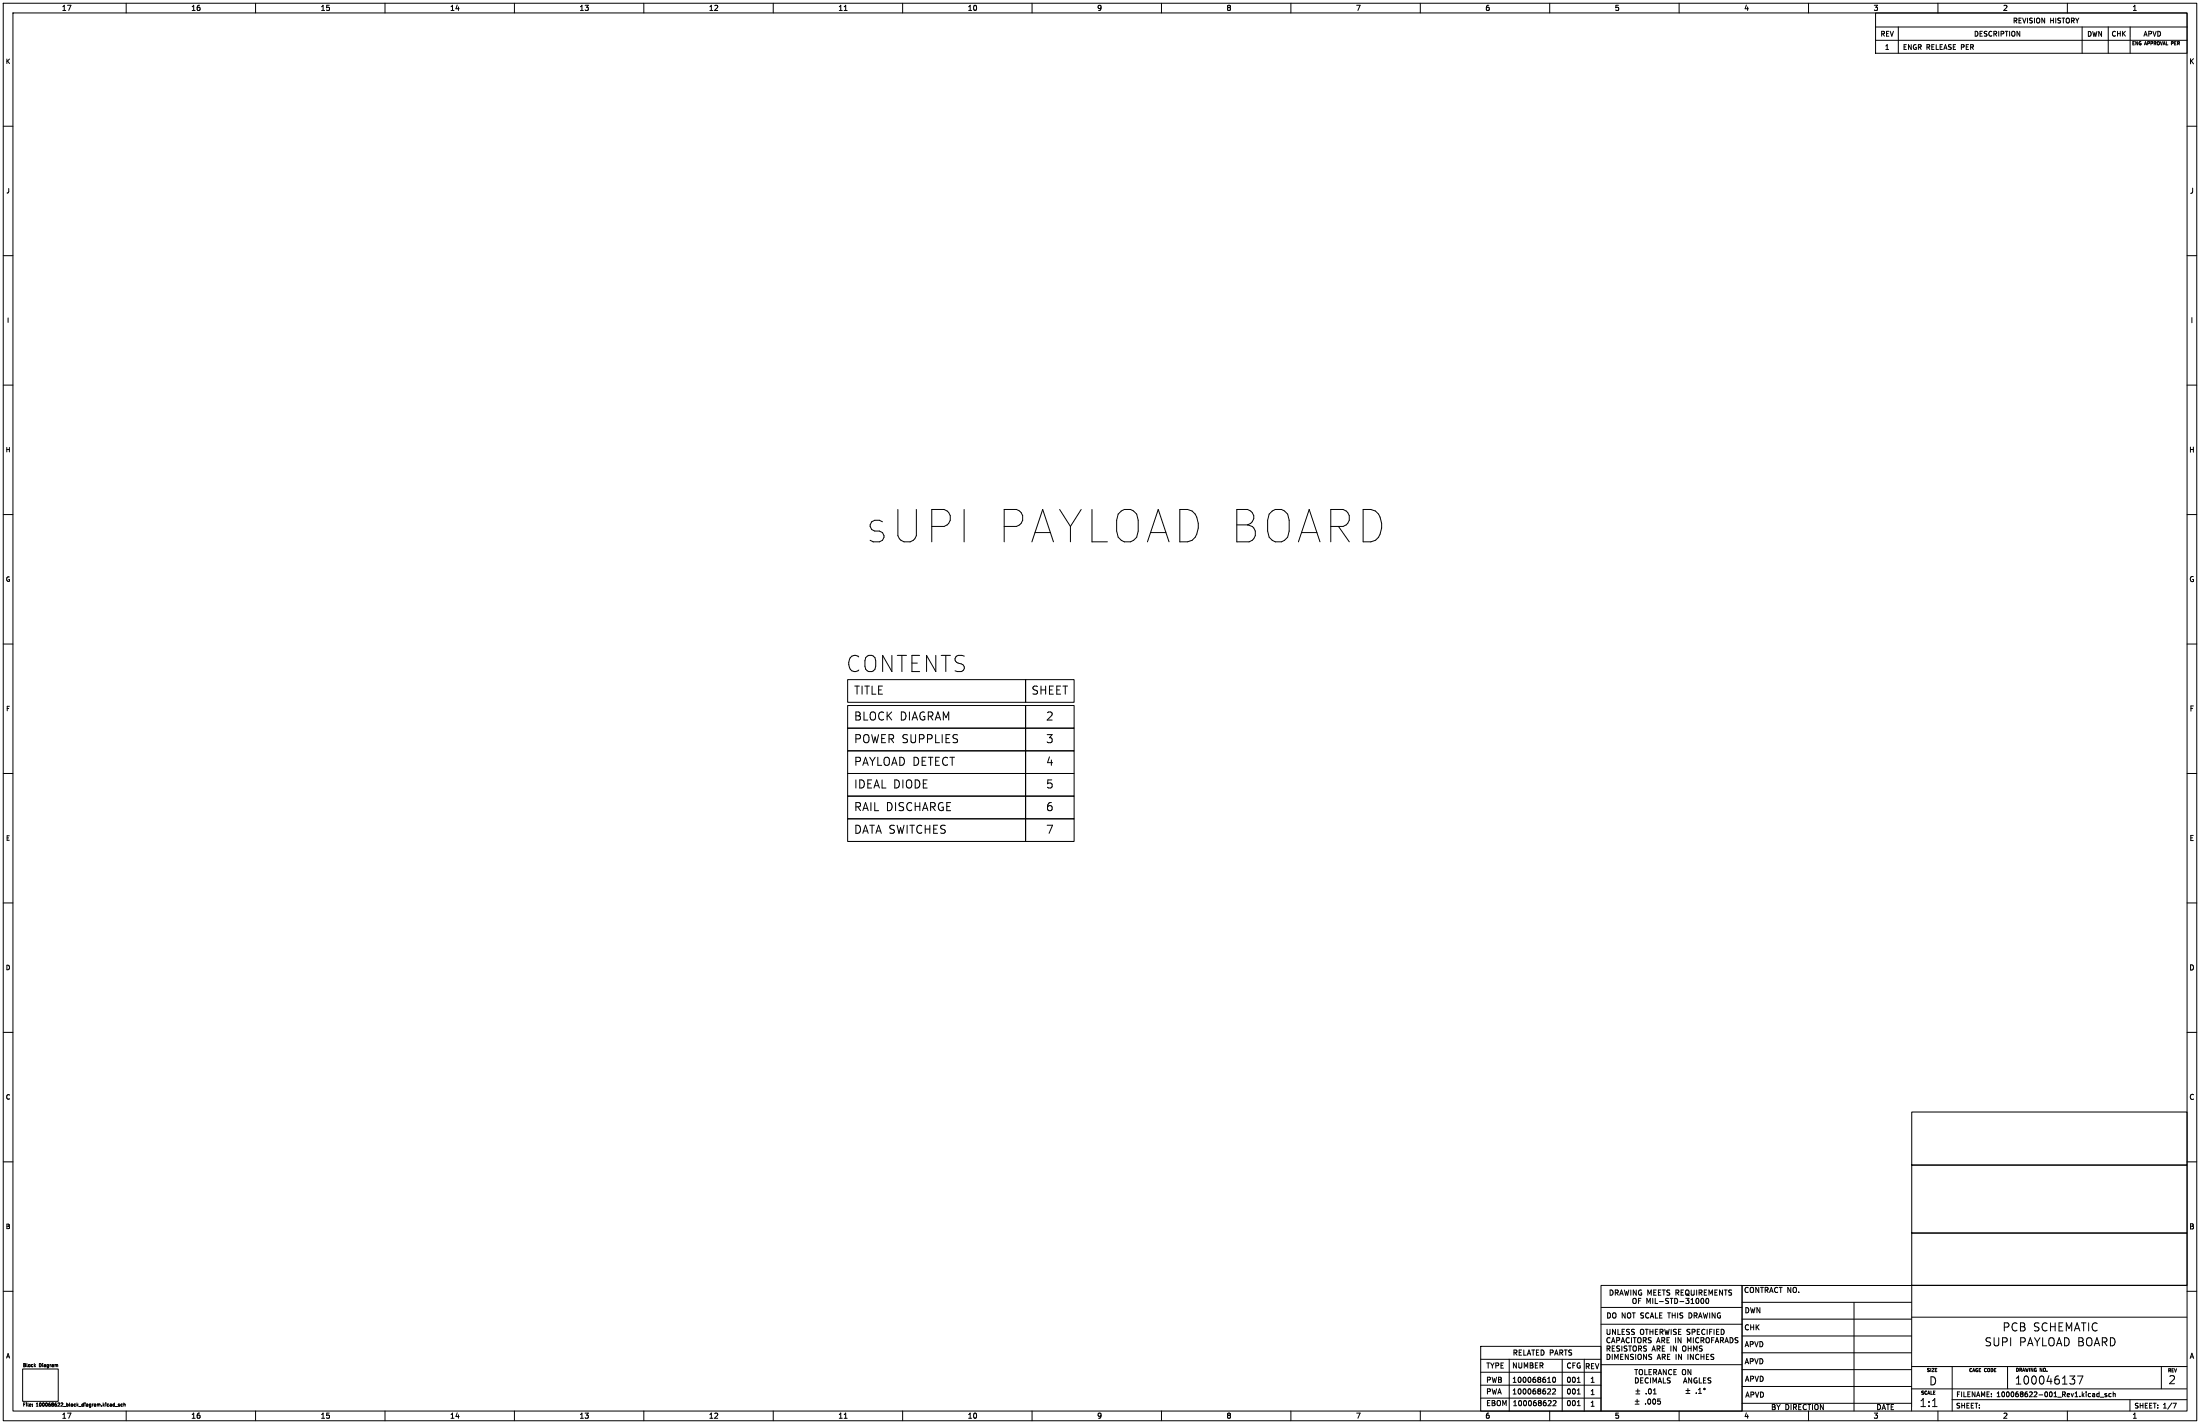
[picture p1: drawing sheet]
<svg xmlns="http://www.w3.org/2000/svg" width="864mm" height="559mm" viewBox="0 0 864 559" stroke-linecap="round" stroke-linejoin="round" font-family="sans-serif">
<g fill="none" stroke="#000" stroke-width=".39">
<path d="M1.3 1.3h861v556.2h-861zM5.1 5.1h853.4v548.6h-853.4zM49.5 1.3v3.8M100.3 1.3v3.8M151.1 1.3v3.8M201.9 1.3v3.8M252.7 1.3v3.8M303.5 1.3v3.8M331.4 4.1h1.1M354.3 1.3v3.8M405.1 1.3v3.8M455.9 1.3v3.8"/>
<path d="M506.7 1.3v3.8M557.5 1.3v3.8M608.3 1.3v3.8M659.1 1.3v3.8M709.9 1.3v3.8M736.2 5.1h122.3v15.8h-122.3zM736.2 10.6h122.3M736.3 15.8h122.2M745.2 10.6v10.3M760.7 1.3v3.8M811.5 1.3v3.8M817.3 10.6v10.3"/>
<path d="M827.6 10.6v10.3M836.2 10.6v10.3M1.3 49.5h3.8M858.5 49.5h3.8M1.3 100.3h3.8M858.5 100.3h3.8M1.3 151.1h3.8M858.5 151.1h3.8M1.3 201.9h3.8M858.5 201.9h3.8M1.3 252.7h3.8M858.5 252.7h3.8"/>
<path d="M332.7 266.7h69.9v8.9h-69.9zM332.7 276.9h69.9v8.9h-69.9zM402.6 276.9h19v8.9h-19zM402.6 266.7h19v8.9h-19zM332.7 294.6h69.9v8.9h-69.9zM332.7 285.8h69.9v8.8h-69.9zM402.6 294.6h19v8.9h-19zM402.6 285.8h19v8.8h-19zM1.3 303.5h3.8M332.7 303.5h69.9v8.9h-69.9zM332.7 312.4h69.9v8.9h-69.9zM402.6 312.4h19v8.9h-19z"/>
<path d="M402.6 303.5h19v8.9h-19zM858.5 303.5h3.8M332.7 321.3h69.9v8.9h-69.9zM402.6 321.3h19v8.9h-19zM1.3 354.3h3.8M858.5 354.3h3.8M1.3 405.1h3.8M858.5 405.1h3.8M750.4 436.4h108.1v20.8h-108.1zM1.3 455.9h3.8M750.4 457.2h108.1v26.7h-108.1zM858.5 455.9h3.8"/>
<path d="M750.4 483.9h108.1v20.5h-108.1zM1.3 506.7h3.8M628.5 504.4h55.3v49.4h-55.3zM628.5 519.7h55.3M628.6 513.1h55.2M631.1 515.2a1.03 1.03 0 0 1 1.1 1 1.03 1.03 0 0 1-1.1 1zM632 506.2a1.03 1.03 0 0 1 1.2 1 1.03 1.03 0 0 1-1.2 1.1zM633.3 515.3l.6-.1 .4 .3 .1 1-.5 .7-.8-.3-.1-1zM634.1 507.3l.9-.1 .1-.8-1-.2v2.1M634.6 507.3l.6 1M635.8 508.3l.7-2.1 .7 2.1M636 507.7h1"/>
<path d="M637.7 506.2l.4 2.1 .4-1.5 .4 1.5 .5-2.1M640.2 506.2v2.1M641.2 509.6l.6-.1 .4 .3 .1 1-.5 .7-.8-.3-.1-1zM642.3 506.2v2.1l-1.2-2.1v2.1M643.2 510.5h.6M644.1 509.5h-.9v2M644.3 506.3a.92 .92 0 0 0-1.1 1 .92 .92 0 0 0 1.2 .8v-.7h-.4M646.5 511.5v-2l.6 1.4 .7-1.4v2M646.8 508.3v-2.1l.7 1.5 .7-1.5v2.1M648.8 509.5v2M649.2 507.2h.6M649.7 509.5v2h1"/>
<path d="M650.1 506.2h-.9v2.1h.9M651 507.2h.7M651.4 510.8h1.5M652 506.2h-1v2.1h1M652.6 506.2h1.1M653.1 506.2v2.1M655 509.6l-1.1 .1a.85 .85 0 0 0 1 1.1l-.1 .6h-1M655.5 506.3l-1.1 .1a.85 .85 0 0 0 1 1.1l-.1 .7h-1M655.6 509.5h1.1M656.1 509.5v2M657.4 509.5a1.03 1.03 0 0 1 1.2 1 1.03 1.03 0 0 1-1.2 1zM657.9 507.3l.9-.1 .1-.8-1-.2v2.1"/>
<path d="M658.4 507.3l.6 1M659.4 510.8h1.6M659.9 507.2h.7M660.9 506.2h-1v2.1h1M661.7 509.5h1.3l-.7 .8 .6 .2v.8h-1.2M661.9 506.3l.6-.1 .4 .3 .1 1.1-.5 .7-.8-.3v-1.1zM662 507.8l1.1 .6M663.8 511.5h1.1M663.8 510.1l.6-.6v2M663.9 506.2v1.7l.4 .4 .7-.4v-1.7M666 509.6l.2-.1a.99 .99 0 0 1 .7 1 .99 .99 0 0 1-.9 .9l-.3-.6zM666 506.2v2.1"/>
<path d="M667 507.3l.9-.1 .1-.8-1-.2v2.1M667.5 507.3l.6 1M667.9 509.6l.2-.1a.99 .99 0 0 1 .8 1 .99 .99 0 0 1-1 .9l-.2-.6zM669 507.2h.7M669.9 509.6l.2-.1a.99 .99 0 0 1 .7 1 .99 .99 0 0 1-.9 .9l-.3-.6zM670 506.2h-1v2.1h1M670.8 508.3v-2.1l.7 1.5 .7-1.5v2.1M673.2 507.2h.6M674.1 506.2h-.9v2.1M676.2 506.2v2.1l-1.2-2.1v2.1M676.8 506.2h1.2M677.4 506.2v2.1"/>
<path d="M679.7 506.3l-.7-.1-.4 .4 .2 .5 .6 .2M683.8 517.7h66.6M683.8 511.1h66.6M683.8 504.5v49.2M685.3 513.1a1.03 1.03 0 0 1 1.2 1.1 1.03 1.03 0 0 1-1.2 1zM686.2 505.4a.9 .9 0 0 0-1.2 .8 .9 .9 0 0 0 1.2 .8M687.2 513.1l.4 2.1 .4-1.5 .4 1.5 .5-2.1M687.3 505.3l.6-.1 .4 .3 .1 1-.5 .7-.8-.3-.1-1zM690.4 505.2v2l-1.2-2v2M690.8 513.1v2.1l-1.1-2.1v2.1M691.1 505.2h1.1M691.6 505.2v2"/>
<path d="M692.9 506.2h1l.1-.8-1.1-.2v2M693.4 506.2l.7 1M694.6 507.2l.7-2 .7 2M694.8 506.6h1M697.8 505.4a.9 .9 0 0 0-1.2 .8 .9 .9 0 0 0 1.2 .8M698.4 505.2h1.2M699 505.2v2M703 505.2v2l-1.2-2v2M703.9 505.5l.4-.3 .8 .3 .1 1-.3 .6-.6 .1-.4-.3zM706.1 507v.2M727.8 511.1v42.6M750.4 504.4v49.3"/>
<path d="M750.5 516.9h107.9M858.5 504.4h-174.7M858.5 506.7h3.8M8.9 537.2h14v12.7h-14zM9.3 535.1l.7 .2-.2 1h-.5zM9.3 535.7h.4M10.6 535.1l.1 1.2M11.2 535.6h.6l-.1 .7-.5-.1zM12.9 535.5l-.6 .2 .1 .6h.5M13.5 535.1v1.2M13.6 535.9l.3 .4M13.9 535.5l-.4 .5"/>
<path d="M22.3 535.5l.4 .2v.6M581.2 528.3h47.3v25.5h-47.3zM581.2 538.5h47.3M581.2 533.4h47.3M592.4 533.4v20.3M613.2 533.4v20.3M621.9 533.4v20.3M628.5 535.5h55.2M630.8 521.6v1.7l.4 .4 .8-.4v-1.7M630.8 531.5a1.03 1.03 0 0 1 1.2 1 1.03 1.03 0 0 1-1.2 1zM630.8 528.2v2M631.3 529.2l.7 1"/>
<path d="M632 525.1a.82 .82 0 0 0-1 0 .82 .82 0 0 0-.2 1M632.6 526.9l.7-2 .6 2M632.9 528.2v2h.9M632.9 531.5v2M633.8 533.5v-2l.7 1.4 .7-1.4v2M634.1 521.6v2.1l-1.1-2.1v2.1M635.1 521.6v2.1h1M635.4 526l.4-.4-.1-.5-1.1-.2v2M635.8 529.8l-.4 .4-.8-.1M636.2 532.4h.6M636.4 526.9l.6-2 .7 2M636.7 528.2v2"/>
<path d="M636.8 522.6h.6M637.1 531.5h-.9v2h.9M637.7 521.6h-.9v2.1h.9M638.7 529.8l-.4 .4-.8-.1M639.2 531.5v2l-1.2-2v2M639.6 525.1a.82 .82 0 0 0-1.1 0 .82 .82 0 0 0-.2 1M639.7 521.7l-1.1 .1a.85 .85 0 0 0 1 1.1l-.1 .7h-1M639.8 528.2v2M640.4 524.9v2M641.1 524.9h1.2M641.1 529.9l.4 .3 .8-.3M641.2 531.5l-1.1 .1a.85 .85 0 0 0 1 1.1l-.1 .7h-1"/>
<path d="M641.6 521.7l-1.1 .1a.85 .85 0 0 0 1 1.1l-.1 .7h-1M641.7 524.9v2M641.7 537.4h1.2M642.1 531.5v2M642.3 537.4v2.1M642.9 525.2l.4-.3 .8 .3 .1 1.1-.3 .5-.6 .1-.4-.3zM643 531.7l.4-.2 .8 .2 .1 1.1-.3 .6-.6 .1-.4-.3zM643.2 529.2l1-.1 .1-.7-1.1-.2v2M643.4 538.8l.1-1.1 .4-.3 .8 .3 .1 1.1M643.7 529.2l.7 1M644 521.9l.4-.3 .8 .3 .1 1.1-.3 .6-.6 .1-.4-.3zM645.1 526l.9-.1 .1-.8-1-.2v2"/>
<path d="M645.6 526l.6 .9M645.7 537.4v2.1M645.8 521.6h1.2M646.3 528.3l-1 .1a.85 .85 0 0 0 .9 1l-.1 .7h-.9M646.3 531.5v2l-1.1-2v2M646.4 521.6v2.1M647.3 538.4h.7M647.7 522.6h1.1M647.7 521.6v2.1M648.2 525l-1.1 .1a.85 .85 0 0 0 1 1.1l-.1 .6h-1M648.3 537.4h-1v2.1M648.4 531.5l-1.1 .1a.85 .85 0 0 0 1 1.1l-.1 .7h-1"/>
<path d="M648.5 530.2l.6-2 .7 2M648.7 529.6h.9M648.8 521.6v2.1M649.8 522.6h.7M649.9 538.5l.4-.4-.1-.5-1.1-.2v2.1M650.3 526.9l.7-2 .7 2M650.5 529.2l1-.1 .1-.7-1.1-.2v2M650.5 526.4h1M650.5 533.5l.7-2 .6 2M650.7 532.9h1M650.8 521.6h-1v2.1h1M650.9 539.5l.7-2.1 .6 2.1"/>
<path d="M651 529.2l.7 1M651.7 522.7l.9-.1 .1-.8-1-.2v2.1M652.1 522.7l.7 1M652.3 526l1-.1 .1-.8-1.1-.2v2M652.5 532.5l1-.1 .1-.8-1.1-.1v2M652.5 529.1h.7M652.8 526l.7 .9M653 532.5l.7 1M653.5 521.6l.5 2.1 .4-1.5 .3 1.5 .5-2.1M653.5 528.2h-1v2h1M654.1 537.4v2.1l-1.2-2.1v2.1M654.4 525.9h.6"/>
<path d="M654.6 532.4h.6M655.3 524.9h-.9v2h.9M655.5 531.5h-.9v2h.9M655.9 528.2v2M656 521.6v2.1M656.2 537.6a.82 .82 0 0 0-1 0 .82 .82 0 0 0-.2 1M657.1 538.4h.7M657.7 524.9v2M657.9 531.5v2M658 521.7l-1 .1a.85 .85 0 0 0 .9 1.1l-.1 .7h-.9M658 528.2v2l-1.1-2v2M658 537.4h-.9v2.1"/>
<path d="M658.9 522.6h.7M659.9 524.9v2l-1.2-2v2M659.9 521.6h-1v2.1h1M660.1 531.5v2l-1.2-2v2M660.4 538.8l.1-1.1 .4-.3 .7 .3 .1 1.1M660.7 528.3l.6-.1 .4 .3 .1 1-.5 .7-.7-.3-.1-1zM662.4 526.9v-2l.7 1.5 .6-1.5v2M662.6 531.5v2M662.7 529.1h1.1M662.7 528.2v2M663.4 521.7l-1.1 .1a.85 .85 0 0 0 1 1.1l-.1 .7h-1M663.8 537.4v2.1l-1.2-2.1v2.1"/>
<path d="M663.8 528.2v2M664.2 522.7l1-.1 .1-.8-1.1-.2v2.1M664.7 524.9v2M664.7 531.5v2l-1.1-2v2M664.8 530.2v-2l.7 1.4 .7-1.4v2M666.3 522.6h.6M666.8 531.6a.9 .9 0 0 0-1.2 .9 .9 .9 0 0 0 1.2 .8M666.8 525.1a.9 .9 0 0 0-1.2 .8 .9 .9 0 0 0 1.2 .8M667.2 521.6h-.9v2.1h.9M667.7 526l1-.1 .1-.8-1.1-.2v2M667.7 531.5v2M667.7 532.4h1.2"/>
<path d="M668.2 528.3l-1.1 .1a.85 .85 0 0 0 1 1l-.1 .7h-1M668.2 526l.7 .9M668.9 531.5v2M669.3 521.8a.9 .9 0 0 0-1.3 .9 .9 .9 0 0 0 1.3 .8M669.8 532.4h.7M669.9 525l.6-.1 .4 .3 .1 1.1-.5 .6-.8-.3v-1zM670.1 521.6v2.1M670.8 531.5h-1v2h1M671.1 522.6h.7M671.9 525.9h.7M672.1 521.6h-1v2.1M672.7 531.5l-1 .1a.85 .85 0 0 0 1 1.1l-.1 .7h-1"/>
<path d="M672.8 521.6v2.1M672.8 524.9h-.9v2M673.3 526.9l.7-2 .7 2M673.5 526.4h1M673.8 522.6h.7M674.8 521.6h-1v2.1h1M675.4 526l.9-.1 .1-.8-1-.2v2M675.7 521.6a1.03 1.03 0 0 1 1.1 1.1 1.03 1.03 0 0 1-1.1 1zM675.8 526l.7 .9M677.1 526.9l.7-2 .7 2M677.3 526.4h1M679.1 524.9a1.03 1.03 0 0 1 1.2 1 1.03 1.03 0 0 1-1.2 1z"/>
<path d="M682.2 525l-1 .1a.85 .85 0 0 0 .9 1.1l-.1 .6h-.9M683.8 537.5h66.6M683.8 530.9h66.6M683.8 524.3h66.6M750.4 536.3h108M766.3 536.3v17.4M788.1 536.2v8.8M812.5 540h1.9l-1 1.2M815.5 540h2.1l-1.3 3.1M848.4 536.3v8.7M12.8 551.8h.1M12.7 551.7l.1 .1"/>
<path d="M12.7 551.2h.1M12.8 551.1l-.1 .1M44.3 551.6l.6 .2M44.9 550.5v1.3M44.9 551l-.6 .2M45.2 551.9h1M46.9 551l-.5 .2 .5 .6h-.5M48.1 551l-.6 .2 .1 .6h.5M48.6 551.1l.5-.1v.8M48.6 550.5v1.3M49.5 553.7v3.8M100.3 553.7v3.8"/>
<path d="M151.1 553.7v3.8M201.9 553.7v3.8M252.7 553.7v3.8M303.5 553.7v3.8M331.4 556.6h1.1M354.3 553.7v3.8M405.1 553.7v3.8M455.9 553.7v3.8M506.7 553.7v3.8M557.5 553.7v3.8M581.2 548.6h47.3M581.2 543.6h47.3"/>
<path d="M607.5 542.5h1.2M608.3 545l.4 .4-.1 .5-1.2 1.1h1.3M608.3 553.7v3.8M608.5 549.6l.4 .4-.1 .5-1.2 1.1h1.3M609.5 545.2l.7-.2 .4 .6-1.2 1.4h1.2M609.7 540.6l.3-.2a.99 .99 0 0 1 .7 1.1 .99 .99 0 0 1-.9 .9l-.3-.7zM609.7 549.8l.7-.2 .4 .6-1.2 1.4h1.2M619.2 547h1.1M619.2 551.6h1.1M619.2 542.5h1.1M641.9 549.9h1.5M641.9 551h1.5"/>
<path d="M642 540.7v2l1-.3M642.1 545.8h1.6M642.1 547h1.6M642.7 549.1v1.5M642.9 545.1v1.5M644 540.7v2h1M645.9 550.8v.2M646 542.4l.4 .3 .6-.2M647.1 549.1l.2-.1a.99 .99 0 0 1 .7 1 .99 .99 0 0 1-.9 .9l-.3-.7zM647.9 540.7v2M648.9 540.7v2M649 547h1.2"/>
<path d="M649 549.1l.2-.1a.99 .99 0 0 1 .8 1 .99 .99 0 0 1-1 .9l-.3-.7zM650.2 540.7v2M650.9 542.7l.7-2 .6 2M651.7 549h-.9l-.1 .9h1v.9h-1M652.9 540.7v2h1M655.6 542.3l-.4 .4-.7-.1M659.1 553.7v3.8M660.9 542.7l.6-2 .7 2M661.8 546.8h1.6M661.8 545.6h1.6M662.6 544.9v1.5M664 540.7v2l-1.1-2v2"/>
<path d="M665.3 540.8l-.3 .4M665.9 546.6v.2M666.2 541.9v.6l-.4 .2-.8-.5M666.7 546.8h1.2M666.7 545.4l.6-.6v2M667 540.7v2h1M668.7 540.7v2h1M671.6 542.3l-.4 .4-.8-.1M683.8 550.7h66.6M683.8 544.1h66.6M685.3 548.3l.7-2 .6 2M685.5 547.7h1"/>
<path d="M687.3 547.3l1-.1 .1-.7-1.1-.2v2M689.1 546.3l.6 2 .7-2M691.6 546.3h-.5v2h.5M709.9 553.7v3.8M750.4 545h108M758.6 552h1.8M760.7 553.7v3.8M766.3 549.3h92.1M811.5 553.7v3.8M814.1 541.3l.3 .5-.3 1.2M823.2 547.9l.8 .1M824 546.2v1.9"/>
<path d="M824 546.9l-.8 .1M824.4 548.3h1.5M827 546.9l-.5-.1-.2 .3 .7 .5v.4h-.7M828.7 546.9l-.5-.1-.4 .4 .2 .8h.7M829.5 547l.7-.1 .1 1.2M829.5 546.2v1.9M836.1 549.4v4.3M853 550.6h1.3l-.8 2"/>
<circle cx="669.1" cy="545.1" r=".28"/>
</g>
<text font-size="17.7" x="340.2" y="213.3">sUPI PAYLOAD BOARD</text>
<text font-size="8.8" x="332.4" y="264">CONTENTS</text>
<g font-size="4.4">
<text x="335.1" y="272.7">TITLE</text>
<text x="404.9" y="272.7">SHEET</text>
<text x="335.1" y="282.9">BLOCK DIAGRAM</text>
<text x="410.7" y="282.9">2</text>
<text x="335.1" y="291.8">POWER SUPPLIES</text>
<text x="410.7" y="291.8">3</text>
<text x="335.1" y="300.7">PAYLOAD DETECT</text>
<text x="410.7" y="300.7">4</text>
<text x="335.1" y="309.5">IDEAL DIODE</text>
<text x="410.7" y="309.5">5</text>
<text x="335.1" y="318.4">RAIL DISCHARGE</text>
<text x="410.7" y="318.4">6</text>
<text x="335.1" y="327.3">DATA SWITCHES</text>
<text x="410.7" y="327.3">7</text>
<text x="786" y="522.7">PCB SCHEMATIC</text>
<text x="779" y="528.6">SUPI</text>
<text x="792.4" y="528.6">PAYLOAD BOARD</text>
<text x="757.3" y="543.9">D</text>
<text x="790.7" y="543.6">100046137</text>
<text x="851.2" y="543.5">2</text>
<text x="753.3" y="552.4">1:1</text>
</g>
<g font-size="2.8">
<text x="24.1" y="4.5">17</text>
<text x="74.9" y="4.5">16</text>
<text x="125.7" y="4.5">15</text>
<text x="176.5" y="4.5">14</text>
<text x="227.3" y="4.5">13</text>
<text x="278.1" y="4.5">12</text>
<text x="328.9" y="4.5">11</text>
<text x="379.7" y="4.5">10</text>
<text x="430.5" y="4.5">9</text>
<text x="481.3" y="4.5">8</text>
<text x="532.1" y="4.5">7</text>
<text x="582.9" y="4.5">6</text>
<text x="633.7" y="4.5">5</text>
<text x="684.5" y="4.5">4</text>
<text x="735.3" y="4.5">3</text>
<text x="786.1" y="4.5">2</text>
<text x="836.9" y="4.5">1</text>
<text x="859.3" y="25.5">K</text>
<text x="859.5" y="76.3">J</text>
<text x="859.8" y="127.1">I</text>
<text x="859.3" y="177.9">H</text>
<text x="859.3" y="228.7">G</text>
<text x="859.5" y="279.5">F</text>
<text x="859.4" y="330.3">E</text>
<text x="859.3" y="381.1">D</text>
<text x="859.3" y="431.9">C</text>
<text x="859.3" y="482.7">B</text>
<text x="671.6" y="510.3">MIL-STD-</text>
<text x="636.4" y="517.6">NOT</text>
<text x="638.3" y="517.6">DO SCALE THIS DRAWING</text>
<text x="684.6" y="522.3">CHK</text>
<text x="593.7" y="532.2">RELATED PARTS</text>
<text x="630.2" y="529">UNLESS</text>
<text x="684.7" y="528.9">APVD</text>
<text x="794.5" y="529">ARE IN</text>
<text x="802.5" y="529">ARE</text>
<text x="806.7" y="529">INCHES</text>
<text x="859.5" y="533.5">A</text>
<text x="583.3" y="537.3">TYPE</text>
<text x="593.5" y="537.2">NUMBER</text>
<text x="614.8" y="537.3">CFG</text>
<text x="622.1" y="537.5">REV</text>
<text x="684.7" y="535.6">APVD</text>
<text x="583.3" y="542.9">PWB</text>
<text x="593.5" y="542.9">100068610</text>
<text x="614.8" y="542.9">001</text>
<text x="624.1" y="542.9">1</text>
<text x="641.4" y="541.5">TOLERANCE ON</text>
<text x="666.1" y="541.5">DECIMALS</text>
<text x="684.8" y="542.5">APVD</text>
<text x="687.6" y="541.5">AN</text>
<text x="583.3" y="547.4">PWA</text>
<text x="593.5" y="547.4">100068622</text>
<text x="614.8" y="547.4">001</text>
<text x="624.1" y="547.7">1</text>
<text x="645.8" y="547.4">.01</text>
<text x="692.5" y="548.7">APVD</text>
<text x="24.1" y="556.9">17</text>
<text x="74.9" y="556.9">16</text>
<text x="125.7" y="556.9">15</text>
<text x="176.5" y="556.9">14</text>
<text x="227.3" y="556.9">13</text>
<text x="278.1" y="556.9">12</text>
<text x="328.9" y="556.9">11</text>
<text x="379.7" y="556.9">10</text>
<text x="430.5" y="556.9">9</text>
<text x="481.3" y="556.9">8</text>
<text x="532.1" y="556.9">7</text>
<text x="582.9" y="556.9">6</text>
<text x="583.3" y="552">EBOM</text>
<text x="593.7" y="552">100068622</text>
<text x="614.8" y="552">001</text>
<text x="624.1" y="552.2">1</text>
<text x="633.7" y="556.9">5</text>
<text x="684.5" y="556.9">4</text>
<text x="695.1" y="553.6">BY DIRECTION</text>
<text x="735.3" y="556.9">3</text>
<text x="736.4" y="553.6">DATE</text>
<text x="786.1" y="556.9">2</text>
<text x="836.9" y="556.9">1</text>
</g>
<g font-size="2.7">
<text x="790.1" y="9.4">REVISION</text>
<text x="804.6" y="9.4">HISTORY</text>
<text x="738" y="14.6">REV</text>
<text x="774.8" y="14.6">DESCRIPTION</text>
<text x="819.2" y="14.6">DWN</text>
<text x="828.7" y="14.6">CHK</text>
<text x="841.3" y="14.6">APVD</text>
<text x="739.8" y="19.8">1</text>
<text x="746.8" y="19.8">ENGR RELEASE PER</text>
<text x="767.8" y="548.5">FILENAME:</text>
<text x="783.7" y="548.5">100068622-001_Rev1.kicad_sch</text>
<text x="767.7" y="552.9">SHEET:</text>
<text x="837.7" y="552.9">SHEET: 1/7</text>
</g>
<g font-size="2.5">
<text x="2.2" y="25.3">K</text>
<text x="2.4" y="76.1">J</text>
<text x="2.6" y="126.9">I</text>
<text x="2.1" y="177.7">H</text>
<text x="2.2" y="228.5">G</text>
<text x="2.3" y="279.3">F</text>
<text x="2.2" y="330.1">E</text>
<text x="2.2" y="380.9">D</text>
<text x="2.2" y="431.7">C</text>
<text x="2.2" y="482.5">B</text>
<text x="2.3" y="533.3">A</text>
</g>
<g font-size="1.8">
<text x="836.8" y="18">ENG</text>
<text x="841.9" y="18">APPROVAL PER</text>
<text x="15" y="536.5">Block</text>
<text x="15.3" y="536.5">Diagram</text>
<text x="756.2" y="538.6">SIZE</text>
<text x="772.8" y="538.6">CAGE CODE</text>
<text x="791.1" y="538.5">DRAWING NO.</text>
<text x="850.8" y="538.7">REV</text>
<text x="753.9" y="547.5">SCALE</text>
<text x="8.9" y="552.2">File:</text>
<text x="14.1" y="552.2">100068622_block_diagram.kicad_sch</text>
</g>
</svg>
